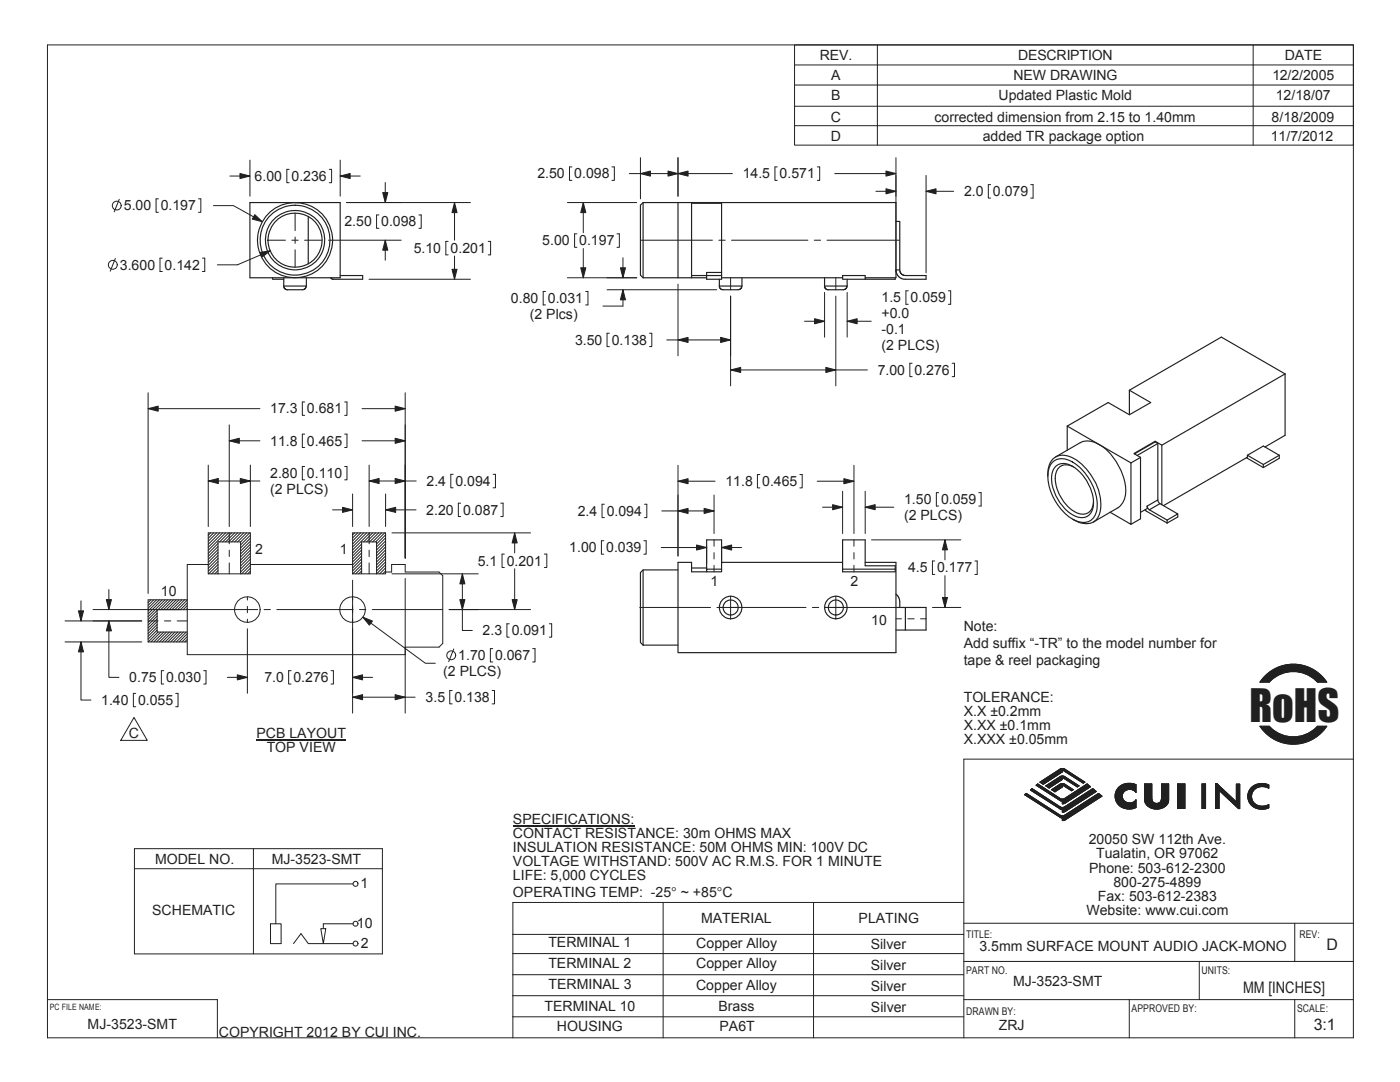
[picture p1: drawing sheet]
<svg xmlns="http://www.w3.org/2000/svg" width="279mm" height="216mm" viewBox="0 0 279 216" stroke-linecap="round" stroke-linejoin="round" font-family="sans-serif">
<!-- layer: Layer 1 -->
<g fill="none" stroke="#231f20" stroke-width=".2">
<path d="M9.5 9h260.6v198.1h-260.6zM252.8 134.5a8 8 0 0 1 12 1.6h-1.9a6.5 6.5 0 0 0-9.6 0h-1.9zM251.4 144.9h1.9a6.5 6.5 0 0 0 9.6 0h1.9a8 8 0 0 1-13.4 0zM270.1 151.5h-77.7v55.6M9.5 199.5h33.9v7.6M102.4 190.3h90M102.4 194.5h90M102.4 198.7h90M102.4 186.4h90M132.3 180.1v27M162.4 180.1v27M192.4 180.1h-90v27"/>
<path d="M192.4 184.2h77.7M192.4 191.8h77.7M192.4 199.5h77.7M225.4 199.5v7.6M239.3 191.8v7.7M258.4 184.2v7.6M258.4 199.5v7.6M102.4 202.9h90"/>
</g>
<path d="M252.4 134.9a8 8 0 0 1 12.4 1.2h-1.9a6.5 6.5 0 0 0-9.6 0h-1.9z" fill-rule="evenodd" fill="#231f20"/>
<path d="M252.4 134.9a8 8 0 0 1 12.4 1.2h-1.9a6.5 6.5 0 0 0-9.6 0h-1.9z" fill="none" stroke="#231f20" stroke-width=".2"/>
<path d="M251.4 144.9h1.9a6.5 6.5 0 0 0 9.6 0h1.9a8 8 0 0 1-13.4 0z" fill-rule="evenodd" fill="#231f20"/>
<g fill="none" stroke="#231f20" stroke-width=".2">
<path d="M204.5 158.6l.3-.3 7.1 4.5 .6-.1 6.7-4.4 .7 .6-7.3 4.7-.6 .1v-.5l-.4-.1zM205.6 157.6l.4-.2 5.9 3.7 .6-.1 5.6-3.6 .7 .5-6.2 4-.6 .2v-.6l-.4-.1zM206.8 156.7l.3-.3 4.8 3.1 .6-.2 4.4-2.9 .7 .6-5 3.3-.6 .1v-.5l-.4-.1zM207.5 156.1l4.4-2.8 .5 .1 4.1 2.7-.3 .2-4.1-2.6h-.1v.3l-3.8 2.5zM208.7 156.8l3.2-2 .5 .1 2.9 1.9-.3 .2-2.9-1.8h-.1v.3l-2.6 1.7zM209.9 157.6l1.8-1.2 .4-.1 2.1 1.3-.3 .2-1.9-1.1v.3l-1.5 1zM223.1 157.3a3.1 3.1 0 0 1 3.6-.7v1.5a1.44 1.44 0 0 0-2.1-.4 1.44 1.44 0 0 0-.2 2.2 1.57 1.57 0 0 0 2.3-.3v1.5a2.74 2.74 0 0 1-4.1-2.6zM228.4 159.6a2.47 2.47 0 0 0 3.7 1.6 1.81 1.81 0 0 0 1.1-1.6M228.4 159.6v-3.2h1.5v3.3M229.9 159.7a.95 .95 0 0 0 .9 .6 .95 .95 0 0 0 .9-.6 .95 .95 0 0 1-.9 .6 .95 .95 0 0 1-.9-.6zM231.8 159l-.1 .7zM231.8 159v-2.6h1.4v3.2"/>
<path d="M233.2 159.6a2.44 2.44 0 0 1-3.6 1.6 1.83 1.83 0 0 1-1.2-1.6M235 156.4h1.5v4.9h-1.5zM239.9 156.4h.7v4.9h-.7zM242.6 156.4h.3l3.9 3.6v-3.5h.6v4.8h-.2l-3.9-3.6v3.6h-.7zM249.6 157.3a3.1 3.1 0 0 1 3.6-.7v.7a2.2 2.2 0 0 0-3.4 1.6 2.11 2.11 0 0 0 3 1.8l.4-.2v.7a2.88 2.88 0 0 1-4.1-2l.1-1.3zM251.4 144.9h1.9a6.5 6.5 0 0 0 9.6 0h1.9a8 8 0 0 1-13.4 0z"/>
</g>
<path d="M209.9 157.6l1.9-1.3 .7 .2 1.7 1.1-.3 .2-1.9-1.1v.3l-1.5 1z" fill-rule="evenodd" fill="#231f20"/>
<path d="M209.9 157.6l1.9-1.3 .7 .2 1.7 1.1-.3 .2-1.9-1.1v.3l-1.5 1z" fill="none" stroke="#231f20" stroke-width=".2"/>
<path d="M206.8 156.7l.3-.3 4.8 3.1 .6-.2 4.4-2.9 .7 .6-5 3.2-.6 .2v-.5l-.4-.1z" fill-rule="evenodd" fill="#231f20"/>
<path d="M206.8 156.7l.3-.3 4.8 3.1 .6-.2 4.4-2.9 .7 .6-5 3.2-.6 .2v-.5l-.4-.1z" fill="none" stroke="#231f20" stroke-width=".2"/>
<path d="M204.5 158.6l.3-.3 7.1 4.5 .6-.1 6.7-4.4 .7 .6-7.3 4.7-.6 .1v-.5l-.3-.1z" fill-rule="evenodd" fill="#231f20"/>
<path d="M204.5 158.6l.3-.3 7.1 4.5 .6-.1 6.7-4.4 .7 .6-7.3 4.7-.6 .1v-.5l-.3-.1z" fill="none" stroke="#231f20" stroke-width=".2"/>
<path d="M205.6 157.6l.4-.2 5.9 3.7 .6-.1 5.6-3.6 .7 .5-6.2 4-.6 .2v-.6h-.3z" fill-rule="evenodd" fill="#231f20"/>
<path d="M205.6 157.6l.4-.2 5.9 3.7 .6-.1 5.6-3.6 .7 .5-6.2 4-.6 .2v-.6h-.3z" fill="none" stroke="#231f20" stroke-width=".2"/>
<path d="M207.5 156.1l4.4-2.8 .6 .1 4 2.7-.3 .2-4.1-2.6h-.1v.3l-3.8 2.5z" fill-rule="evenodd" fill="#231f20"/>
<path d="M207.5 156.1l4.4-2.8 .6 .1 4 2.7-.3 .2-4.1-2.6h-.1v.3l-3.8 2.5z" fill="none" stroke="#231f20" stroke-width=".2"/>
<path d="M208.7 156.8l3.2-2 .6 .2 2.8 1.8-.3 .2-2.9-1.8h-.1v.3l-2.6 1.7z" fill-rule="evenodd" fill="#231f20"/>
<path d="M208.7 156.8l3.2-2 .6 .2 2.8 1.8-.3 .2-2.9-1.8h-.1v.3l-2.6 1.7z" fill="none" stroke="#231f20" stroke-width=".2"/>
<path d="M228.4 156.4h1.5v3.4l.3 .4 .6 .1 .6-.1 .3-.4 .1-3.4h1.4v3.3a2.47 2.47 0 0 1-3.5 1.5 1.77 1.77 0 0 1-1.3-1.6z" fill-rule="evenodd" fill="#231f20"/>
<path d="M228.4 156.4h1.5v3.4l.3 .4 .6 .1 .6-.1 .3-.4 .1-3.4h1.4v3.3a2.47 2.47 0 0 1-3.5 1.5 1.77 1.77 0 0 1-1.3-1.6z" fill="none" stroke="#231f20" stroke-width=".2"/>
<path d="M235 156.4h1.5v4.9h-1.5z" fill-rule="evenodd" fill="#231f20" stroke="#231f20" stroke-width=".2"/>
<path d="M223.4 157a3.1 3.1 0 0 1 3.3-.4v1.5a1.45 1.45 0 0 0-2.1-.4 1.45 1.45 0 0 0-.2 2.1 1.59 1.59 0 0 0 2.3-.2v1.5a2.77 2.77 0 0 1-3-.2 2.77 2.77 0 0 1-1-2.9z" fill-rule="evenodd" fill="#231f20"/>
<path d="M223.4 157a3.1 3.1 0 0 1 3.3-.4v1.5a1.45 1.45 0 0 0-2.1-.4 1.45 1.45 0 0 0-.2 2.1 1.59 1.59 0 0 0 2.3-.2v1.5a2.77 2.77 0 0 1-3-.2 2.77 2.77 0 0 1-1-2.9z" fill="none" stroke="#231f20" stroke-width=".2"/>
<path d="M239.9 156.4h.7v4.9h-.7z" fill-rule="evenodd" fill="#231f20" stroke="#231f20" stroke-width=".2"/>
<path d="M242.6 156.4h.3l3.9 3.6v-3.5h.6v4.8h-.2l-3.9-3.6v3.6h-.7z" fill-rule="evenodd" fill="#231f20"/>
<path d="M242.6 156.4h.3l3.9 3.6v-3.5h.6v4.8h-.2l-3.9-3.6v3.6h-.7z" fill="none" stroke="#231f20" stroke-width=".2"/>
<path d="M249.9 157a3.1 3.1 0 0 1 3.3-.4v.7a2.14 2.14 0 0 0-2.5 0 2.14 2.14 0 0 0-.8 2.3 2.31 2.31 0 0 0 3.3 .9v.7a2.78 2.78 0 0 1-3-.2 2.78 2.78 0 0 1-1-2.9z" fill-rule="evenodd" fill="#231f20"/>
<g fill="none" stroke="#231f20" stroke-width=".2">
<path d="M29.6 78.4v40M80.9 78.4v33M29.6 81.5h22.3M41.6 96h10.3M41.6 92.8v12.3M45.8 84.8v20.3M45.8 88h6.1M50 92.8v12.3M60.8 80.2h-.5v2.7h.5M60.8 93.1h-.5v2.6h.5M60.8 86.6h-.5v2.7h.5M68.8 80.2h.4v2.7h-.4"/>
<path d="M68.8 93.1h.4v2.6h-.4M68.8 86.6h.4v2.7h-.4M70.4 98.6v6.5M72.3 81.5h8.6M72.3 88h8.6M73.7 92.8v12.3M73.7 96h9.4M77 98.6v6.5M90.4 94.6h-.4v2.7h.4M98.4 94.6h.5v2.7h-.5M16.2 119.9v4M21.7 117.6v4"/>
<path d="M30.1 119.7l-.5 .5M30.7 119.7l-1.1 1.1M31.2 119.7l-1.6 1.7M31.8 119.7l-2.2 2.2M32.4 119.7l-2.8 2.8M32.9 119.7l-3.3 3.4M33.5 119.7l-2 2M34 119.7l-1.9 2M34.6 119.7l-2 2M35.2 119.7l-2 2M35.7 119.7l-1.9 2M36.3 119.7l-2 2"/>
<path d="M36.8 119.7l-1.9 2M37.4 119.7h-7.8v8.4h7.8M37.4 119.7l-2 2M41.6 106.3h8.4v8.2h-8.4zM41.6 112.6h-4.2v18h43.5M42 106.3l-.4 .5M42.6 106.3l-1 1.1M43.2 106.3l-1.6 1.7M43.5 114.5v-6.4h4.5v6.4M43.5 108.4l-1.9 2M43.5 109.1l-1.9 1.9M43.5 109.7l-1.9 1.9"/>
<path d="M43.5 110.2l-1.9 2M43.5 110.9l-1.9 1.9M43.5 111.5l-1.9 1.9M43.5 112l-1.9 2M43.5 112.6l-1.9 1.9M43.5 113.3l-1.3 1.2M43.5 113.8l-.6 .7M43.5 114.4l-.1 .1M43.8 106.3l-2.2 2.3M44.4 106.3l-2.8 2.9M45 106.3l-3.4 3.5M45.6 106.3l-1.8 1.8"/>
<path d="M45.8 106.3v2.2M45.8 109.8v1.3M45.8 112.3v2.2M46.2 106.3l-1.8 1.8M46.8 106.3l-1.8 1.8M47.4 106.3l-1.8 1.8M48 106.3l-1.8 1.8M48.6 106.3l-1.8 1.8M49.2 106.3l-1.8 1.8M49.4 119.1v.6M49.8 106.3l-1.8 1.9M50 112.6h20.4"/>
<path d="M50 106.8l-2 1.9M50 107.4l-2 1.9M50 108l-2 2M50 108.6l-2 1.9M50 109.2l-2 1.9M50 109.8l-2 1.9M50 110.4l-2 1.9M50 111l-2 1.9M50 111.6l-2 1.9M50 112.2l-2 1.9M50 112.8l-1.8 1.7M50 113.4l-1.2 1.1"/>
<path d="M50 114l-.6 .5M66.4 101.7h4M70.4 106.3h6.6v8.2h-6.6zM70.4 115.8v26.5M70.8 106.3l-.4 .5M71.4 106.3l-1 1M72 106.3l-1.6 1.6M72.2 114.5v-6.4h3v6.4M72.2 108.6l-1.8 1.8M72.2 109.1l-1.8 1.8M72.2 109.7l-1.8 1.8M72.2 110.3l-1.8 1.8"/>
<path d="M72.2 110.9l-1.8 1.8M72.2 111.5l-1.8 1.8M72.2 112.1l-1.8 1.8M72.2 112.7l-1.8 1.8M72.2 113.3l-1.2 1.2M72.2 113.9l-.6 .6M72.6 106.3l-2.2 2.3M73.2 106.3l-2.8 2.8M73.7 106.3v2.2M73.7 109.8v1.3M73.7 112.3v2.2M73.8 106.3l-3.4 3.4"/>
<path d="M74.4 106.3l-1.8 1.8M75 106.3l-1.8 1.8M75.6 106.3l-1.8 1.8M76.2 106.3l-1.8 1.8M76.8 106.3l-1.8 1.8M77 114.1h1.2v-1.5h2.7v1.5h6.7l.8 .8v13.5l-.8 .7h-6.7M77 106.7l-1.8 1.8M77 107.3l-1.8 1.8M77 107.9l-1.8 1.8M77 108.5l-1.8 1.8M77 109.1l-1.8 1.8M77 109.7l-1.8 1.8"/>
<path d="M77 110.3l-1.8 1.8M77 110.9l-1.8 1.8M77 111.5l-1.8 1.8M77 112.1l-1.8 1.8M77 112.7l-1.8 1.8M77 113.3l-1.2 1.2M77 113.9l-.6 .6M77 101.7h6M78.2 106.3h27.7M78.2 114.5h17.3M80.9 115.4v26.9M91.9 100.4h-.4v2.7h.4"/>
<path d="M92.3 114.5v11.3h2M99.9 100.4h.5v2.7h-.5M100.7 110.6h-.5v2.6h.5M102.7 106.3v4M102.7 113.5v8.1M108.6 110.6h.5v2.6h-.5M13 123.9h15.3M13 128.1h15.3M16.2 128.1v11.6h2M18.6 121.6h32.8M21.7 123.9v11.3h2M27.1 138.4h-.5v2.6h.5"/>
<path d="M29.6 123.9h1.9M31.4 121.7v4.4h6M31.4 122.4l-1.8 1.8M31.4 121.8l-1.8 1.8M31.4 122.9l-1.8 1.8M31.4 123.5l-1.8 1.8M31.4 124l-1.8 1.8M31.4 124.6l-1.8 1.8M31.4 125.2l-1.8 1.8M31.4 125.7l-1.8 1.8M31.5 126.1l-1.9 2M32.1 126.1l-2 2"/>
<path d="M32.7 133.8h-.5v2.7h.5M32.7 126.1l-2 2M32.8 123.9h1.3M33.2 126.1l-1.9 2M33.8 126.1l-2 2M34.3 126.1l-1.9 2M34.9 126.1l-2 2M35.1 138.4h.4v2.6h-.4M35.4 123.9h1.9M35.5 126.1l-2 2M36 126.1l-1.9 2M36.6 126.1l-2 2"/>
<path d="M37.2 126.1l-2 2M37.4 120.3l-1.4 1.4M37.4 120.9l-.8 .8M37.4 121.4l-.3 .3M37.4 126.5l-1.7 1.6M37.4 127l-1.1 1.1M37.4 127.6l-.5 .5M40.7 133.8h.4v2.7h-.4M45.4 135.2h4M49.4 121v1.3M49.4 123.5v.7M49.4 125.5v12.8"/>
<path d="M52.7 121.6h1.3M55.2 121.6h15.3M58.1 133.8h-.5v2.7h.5M66.1 133.8h.4v2.7h-.4M70.4 139.1h12.5M70.4 135.2h4M71.7 121.6h1.3M72.4 123.2l12.5 9.1h2M74.3 121.6h14.1M89.6 121.6h16.3M90.2 137.8h-.4v2.7h.4M90.6 129.5l-1.1 2.5"/>
<path d="M98.2 137.8h.5v2.7h-.5M98.3 129.4h-.4v2.7h.4M101.6 124.5h-.4v2.6h.4M106.3 129.4h.5v2.7h-.5M109.6 124.5h.5v2.6h-.5M249.9 157a3.1 3.1 0 0 1 3.3-.4v.7a2.14 2.14 0 0 0-2.5 0 2.14 2.14 0 0 0-.8 2.3 2.31 2.31 0 0 0 3.3 .9v.7a2.78 2.78 0 0 1-3-.2 2.78 2.78 0 0 1-1-2.9zM26.8 169.3h49.5v21h-49.5zM26.8 173.3h49.5M50.6 169.3v21M70.5 176.4h-15.5v7.9M54 184.3h2.1v4h-2.1zM64 185.3h1l-.5 3z"/>
<path d="M70.5 188.3h-9l-1.4-2-1.5 2M70.5 184.3h-6v1"/>
<circle cx="49.4" cy="121.6" r="2.55"/>
<circle cx="70.4" cy="121.6" r="2.55"/>
<circle cx="90.1" cy="130.8" r=".89"/>
<circle cx="71" cy="176.4" r=".49"/>
<circle cx="71" cy="184.3" r=".49"/>
<circle cx="71" cy="188.3" r=".49"/>
</g>
<g fill="none" stroke="#231f20" stroke-width=".23">
<path d="M49.9 40.4h18v15h-18zM54.4 55.4v.3h2.2M56.6 57.1h4.5M56.6 55.4v1.7M61.1 57.1l-.2 .4-.4 .3h-3.1l-.6-.2-.2-.5M61.1 55.4v1.7M61.5 43.2v9.5M67.9 55h4.5v.7h-6l-.4-.3M128.3 40.4v15M128.3 55.4h12.7M135.3 40.4h43.5v15h-6.1M135.3 40.4h-7l-.5 .5v14l.5 .5"/>
<path d="M135.3 40.4v15M138 55h6M138 40.4v15M138 40.6h6M143.6 55.7v1.4M144 40.4v15.3h-3v-1.3h3M144 55.4h24.2M148.1 57.1l-.2 .4-.6 .3h-3.2l-.4-.3-.1-.4M148.1 55.4v1.7h-4.5M164.6 55.4v1.7M168.2 55h4.5v.7h-4.5zM169 57.1l-.1 .4-.4 .3h-3.2l-.4-.1-.3-.6"/>
<path d="M169.1 55.7v1.4h-4.5M178.7 55.4v.3h-6M178.8 44.2h.8v9.7M178.8 53.9h.8l.2 .6 .7 .5h4.3v.7l-4.8-.1-.9-.6zM225.4 77.9l4.2 2.4-4.2 2.5-4.2-2.5-8.2 4.7M225.4 77.9v4.9M256.5 74.6l-24.6 14.2-1.4-.8-4.2 2.5 1.3 .8M256.5 74.6l-12.8-7.3-18.3 10.6M256.5 74.6v12.3l-4.1 2.3M209.1 95a3.6 3.6 0 0 1 2.4-4.1 6.2 6.2 0 0 1 5.3 2.7 10.5 10.5 0 0 1 2.7 8.6 2.85 2.85 0 0 1-4.1 2.1l-1.4-.7M210.2 92.1a3.9 3.9 0 0 1 4.8 .8 10.6 10.6 0 0 1 3.9 8.8 2.76 2.76 0 0 1-4.1 2.2 10.2 10.2 0 0 1-5.5-10.2l.5-1.2zM210.6 93.2a2.99 2.99 0 0 1 3.9 .1 8.9 8.9 0 0 1 3.6 8.2 2.35 2.35 0 0 1-3.6 1.5 9 9 0 0 1-4.6-8.2l.3-1.1z"/>
<path d="M213 85l6.4 3.7M213 85v4.8M214.2 93.2a2.3 2.3 0 0 0-2.6-.1 2.3 2.3 0 0 0-1 2.4 8.1 8.1 0 0 0 4.8 7 2.23 2.23 0 0 0 2.8-2.4M219.4 88.7a3.8 3.8 0 0 0-3.8-.4l-4.9 2.9M219.4 88.7l6.3 3.7M219.4 88.7a11.6 11.6 0 0 1 5.2 9.9 3.7 3.7 0 0 1-1.5 2.7l-4.9 2.9M225.7 92.4v12.2l-4.2-2.4M227.6 91.3v12.2l-1.9 1.1M227.6 91.3l-1.9 1.1M230.5 88v.2M231.1 88.5l-.6-.3-4.1 2.4M231.1 99.8l.4 .7"/>
<path d="M231.1 88.5l-4.2 2.4M231.1 88.5v11.3M231.1 99.8l-2.2 1.2M231.9 88.8v11.9M248.7 91.3l3.4 2M249 90.8l3.1-1.8 3.2 1.8M249 90.8l3.1 1.9M249 90.8v.4l-16.8 9.7M252.1 92.7v.6M255.3 90.8v.7l-3.2 1.8M255.3 90.8l-3.2 1.9M128.3 113.7v15"/>
<path d="M135.3 113.7h-7l-.5 .5v14l.5 .5M138 113.3h3M141 113.6h3v.5h-3zM141 113.6v-5.9h3v5.9M144 112.2h24.2M168.2 113.6v.5h10.5v-.5M168.2 113.6v-5.9h4.5v5.2h6v.7M168.2 113.6h10.5M172.7 112.2h6.1v18h-43.5v-18h2.7v1.9h3M178.8 118.6l.4 .4 .3 .6 .1 1.6M228.5 101.7l.3 .3 4.1 2.4M228.9 101v.5l-1.3 .7"/>
<path d="M228.9 101l.5 .7M229.4 101.7l3.5 2.1M231.5 100.5l.4 .2M231.5 100.5l-2.1 1.2M231.9 100.7l3.1 1.8-2.1 1.3M232.9 103.8v.6M235 102.5v.7l-2.1 1.2M128.3 128.7h7M178.8 121.2h1.9v4.5h-1.9M180.7 121.2h4.1v4.5h-4.1"/>
<circle cx="58.9" cy="47.9" r="5.4"/>
<circle cx="58.9" cy="47.9" r="5.9"/>
<circle cx="58.9" cy="47.9" r="7.5"/>
<circle cx="58.9" cy="47.9" r="7"/>
<circle cx="145.8" cy="121.2" r="2.25"/>
<circle cx="145.8" cy="121.2" r="1.5"/>
<circle cx="166.8" cy="121.2" r="2.25"/>
<circle cx="166.8" cy="121.2" r="1.5"/>
</g>
<path d="M47.4 134.7l2 .5-2 .5z" fill="#231f20"/>
<path d="M47.4 134.7l2 .5-2 .5z" fill="none" stroke="#231f20" stroke-width=".2"/>
<path d="M70.4 135.2l2-.5v1z" fill="#231f20"/>
<path d="M70.4 135.2l2-.5v1z" fill="none" stroke="#231f20" stroke-width=".2"/>
<path d="M72.4 123.2l1.9 .7-.6 .8z" fill="#231f20"/>
<path d="M72.4 123.2l1.9 .7-.6 .8z" fill="none" stroke="#231f20" stroke-width=".2"/>
<path d="M102.7 106.3l.5 2h-1z" fill="#231f20"/>
<path d="M102.7 106.3l.5 2h-1z" fill="none" stroke="#231f20" stroke-width=".2"/>
<path d="M102.2 119.6h1l-.5 2z" fill="#231f20"/>
<path d="M102.2 119.6h1l-.5 2z" fill="none" stroke="#231f20" stroke-width=".2"/>
<path d="M92.3 114.5l.5 2h-1z" fill="#231f20"/>
<path d="M92.3 114.5l.5 2h-1z" fill="none" stroke="#231f20" stroke-width=".2"/>
<path d="M91.8 119.6h1l-.5 2z" fill="#231f20"/>
<path d="M91.8 119.6h1l-.5 2z" fill="none" stroke="#231f20" stroke-width=".2"/>
<path d="M77 101.7l2-.5v1z" fill="#231f20"/>
<path d="M77 101.7l2-.5v1z" fill="none" stroke="#231f20" stroke-width=".2"/>
<path d="M68.4 101.2l2 .5-2 .5z" fill="#231f20"/>
<path d="M68.4 101.2l2 .5-2 .5z" fill="none" stroke="#231f20" stroke-width=".2"/>
<path d="M29.6 81.5l2-.5v1.1z" fill="#231f20"/>
<path d="M29.6 81.5l2-.5v1.1z" fill="none" stroke="#231f20" stroke-width=".2"/>
<path d="M78.9 81l2 .5-2 .6z" fill="#231f20"/>
<path d="M78.9 81l2 .5-2 .6z" fill="none" stroke="#231f20" stroke-width=".2"/>
<path d="M41.6 96l2-.5v1z" fill="#231f20"/>
<path d="M41.6 96l2-.5v1z" fill="none" stroke="#231f20" stroke-width=".2"/>
<path d="M48 95.5l2 .5-2 .5z" fill="#231f20"/>
<path d="M48 95.5l2 .5-2 .5z" fill="none" stroke="#231f20" stroke-width=".2"/>
<path d="M78.9 87.4l2 .6-2 .5z" fill="#231f20"/>
<path d="M78.9 87.4l2 .6-2 .5z" fill="none" stroke="#231f20" stroke-width=".2"/>
<path d="M45.8 88l2-.6v1.1z" fill="#231f20"/>
<path d="M45.8 88l2-.6v1.1z" fill="none" stroke="#231f20" stroke-width=".2"/>
<path d="M78.9 95.5l2 .5-2 .5z" fill="#231f20"/>
<path d="M78.9 95.5l2 .5-2 .5z" fill="none" stroke="#231f20" stroke-width=".2"/>
<path d="M73.7 96l2-.5v1z" fill="#231f20"/>
<path d="M73.7 96l2-.5v1z" fill="none" stroke="#231f20" stroke-width=".2"/>
<path d="M70.4 139.1l2-.5v1z" fill="#231f20"/>
<path d="M70.4 139.1l2-.5v1z" fill="none" stroke="#231f20" stroke-width=".2"/>
<path d="M78.9 138.6l2 .5-2 .5z" fill="#231f20"/>
<path d="M78.9 138.6l2 .5-2 .5z" fill="none" stroke="#231f20" stroke-width=".2"/>
<path d="M15.7 121.9h1l-.5 2z" fill="#231f20"/>
<path d="M15.7 121.9h1l-.5 2z" fill="none" stroke="#231f20" stroke-width=".2"/>
<path d="M16.2 128.1l.5 2h-1z" fill="#231f20"/>
<path d="M16.2 128.1l.5 2h-1z" fill="none" stroke="#231f20" stroke-width=".2"/>
<path d="M21.7 123.9l.5 2h-1z" fill="#231f20"/>
<path d="M21.7 123.9l.5 2h-1z" fill="none" stroke="#231f20" stroke-width=".2"/>
<path d="M21.2 119.6h1l-.5 2z" fill="#231f20"/>
<g fill="none" stroke="#231f20" stroke-width=".2">
<path d="M76.9 36.4v4M53.5 47.9h3.5M58.2 47.9h1.3M58.9 42.5v3.5M58.9 47.3v1.3M58.9 49.8v3.5M60.8 47.9h3.5M65.6 47.9h14.5M69.2 40.4h10.9M75.6 42.9h-.4v2.7h.4M76.9 47.9v4M83.6 42.9h.5v2.7h-.5"/>
<path d="M21.2 119.6h1l-.5 2z"/>
</g>
<path d="M76.4 38.4h1l-.5 2z" fill="#231f20"/>
<path d="M76.4 38.4h1l-.5 2z" fill="none" stroke="#231f20" stroke-width=".2"/>
<path d="M76.9 47.9l.5 2h-1z" fill="#231f20"/>
<g fill="none" stroke="#231f20" stroke-width=".2">
<path d="M76.9 47.9l.5 2h-1zM135.3 92.8v18.1M135.3 96h7.4M142.5 98.8v7.7M151.6 94.7h-.4v2.7h.4M159.6 94.7h.5v2.7h-.5M163.1 96h7.3M170.4 92.8v13.7M120.6 100.6h-.4v2.7h.4M128.6 100.6h.5v2.7h-.5M132.1 101.9h10.4M142.5 107.7v1.3"/>
<path d="M142.5 110.3v1.2M142.5 112.8v1.3M170.4 107.7v1.3M170.4 110.3v1.2M170.4 112.8v1.3M127.7 121.2h14.1M143.1 121.2h1.2M145.6 121.2h15.3M162.1 121.2h1.3M164.7 121.2h14.1M178.8 123.5h1.1M181.2 123.5h1.2"/>
<path d="M183.7 123.5h1.1"/>
</g>
<path d="M135.3 96l2-.5v1z" fill="#231f20"/>
<path d="M135.3 96l2-.5v1z" fill="none" stroke="#231f20" stroke-width=".2"/>
<path d="M168.4 95.5l2 .5-2 .5z" fill="#231f20"/>
<path d="M168.4 95.5l2 .5-2 .5z" fill="none" stroke="#231f20" stroke-width=".2"/>
<path d="M135.3 101.9l2-.5v1.1z" fill="#231f20"/>
<path d="M135.3 101.9l2-.5v1.1z" fill="none" stroke="#231f20" stroke-width=".2"/>
<path d="M140.5 101.4l2 .5-2 .6z" fill="#231f20"/>
<g fill="none" stroke="#231f20" stroke-width=".2">
<path d="M127.8 47.9h14.4M135.3 56.7v14.3M143.5 47.9h1.2M145.8 55.4v2.4M145.8 59.1v17.9M146 47.9h15.2M162.5 47.9h1.3M165 47.9h14.4M166.8 55.4v2.4M166.8 59.1v17.9M121.6 66.5h-.5v2.7h.5M129.6 66.5h.5v2.7h-.5"/>
<path d="M133.1 67.8h12.7M145.8 73.8h27.3M182 72.5h-.4v2.7h.4M190 72.5h.5v2.7h-.5M140.5 101.4l2 .5-2 .6z"/>
</g>
<path d="M145.8 73.8l2-.5v1z" fill="#231f20"/>
<path d="M145.8 73.8l2-.5v1z" fill="none" stroke="#231f20" stroke-width=".2"/>
<path d="M164.8 73.3l2 .5-2 .5z" fill="#231f20"/>
<path d="M164.8 73.3l2 .5-2 .5z" fill="none" stroke="#231f20" stroke-width=".2"/>
<path d="M143.8 67.3l2 .5-2 .5z" fill="#231f20"/>
<path d="M143.8 67.3l2 .5-2 .5z" fill="none" stroke="#231f20" stroke-width=".2"/>
<path d="M135.3 67.8l2-.5v1z" fill="#231f20"/>
<g fill="none" stroke="#231f20" stroke-width=".2">
<path d="M23.8 39.8l-1 2.5M31.6 39.7h-.5v2.7h.5M39.6 39.7h.5v2.7h-.5M45.9 35.1h4M49.9 32v7.1M57.7 33.8h-.5v2.7h.5M65.7 33.8h.5v2.7h-.5M67.9 32v7.1M67.9 35.1h4M23 51.6l-1 2.5M32.4 51.5h-.5v2.7h.5M40.4 51.5h.5v2.7h-.5"/>
<path d="M42.6 41h4l5.8 3.2M53.9 50l-6.5 2.8h-4M69.2 40.4h24.7M73.6 55.7h20.3M89.4 48.2h-.4v2.7h.4M90.7 40.4v7.5M90.7 51.1v4.6M97.4 48.2h.5v2.7h-.5M135.3 67.8l2-.5v1z"/>
<circle cx="22.5" cy="52.8" r=".89"/>
<circle cx="23.3" cy="41" r=".89"/>
</g>
<path d="M90.2 53.7h1l-.5 2z" fill="#231f20"/>
<path d="M90.2 53.7h1l-.5 2z" fill="none" stroke="#231f20" stroke-width=".2"/>
<path d="M47.9 34.6l2 .5-2 .5z" fill="#231f20"/>
<path d="M47.9 34.6l2 .5-2 .5z" fill="none" stroke="#231f20" stroke-width=".2"/>
<path d="M67.9 35.1l2-.5v1z" fill="#231f20"/>
<path d="M67.9 35.1l2-.5v1z" fill="none" stroke="#231f20" stroke-width=".2"/>
<path d="M51.9 50.4l2-.4-1.6 1.3z" fill="#231f20"/>
<path d="M51.9 50.4l2-.4-1.6 1.3z" fill="none" stroke="#231f20" stroke-width=".2"/>
<path d="M90.7 40.4l.5 2h-1z" fill="#231f20"/>
<path d="M90.7 40.4l.5 2h-1z" fill="none" stroke="#231f20" stroke-width=".2"/>
<path d="M50.9 42.8l1.5 1.4-2.1-.5z" fill="#231f20"/>
<g fill="none" stroke="#231f20" stroke-width=".2">
<path d="M158.6 9h111.5v20h-111.5zM158.6 17h111.5M158.6 13h111.5M175.1 9v20M250.1 9v20M158.6 21.2h111.5M50.9 42.8l1.5 1.4-2.1-.5zM168.2 98v8.5M172.7 98v8.5M187.3 98.3h-.4v2.7h.4M195.3 98.3h.5v2.7h-.5M120.5 107.9h-.5v2.7h.5"/>
<path d="M128.5 107.9h.5v2.7h-.5M132 109.3h9M141 109v3.4M144 109v3.4M144 109.3h4M145.8 119v4.5M164.2 101.2h4M166.8 119v4.5M172.7 101.2h5.7M173.9 107.7h17.9M186.6 111.9h-.5v2.7h.5M188.6 107.7v4"/>
<path d="M188.6 114.9v6.3M194.6 111.9h.4v2.7h-.4M143.6 121.2h4.5M164.6 121.2h4.5M186.1 121.2h5.7M26.7 143.2l2.7 4.5h-5.3z"/>
</g>
<path d="M51.2 147.6h17.9M102.4 164.8h24.3" fill="none" stroke="#231f20" stroke-width=".21"/>
<path d="M188.6 107.7l.5 2h-1z" fill="#231f20"/>
<path d="M188.6 107.7l.5 2h-1z" fill="none" stroke="#231f20" stroke-width=".2"/>
<path d="M188.1 119.2h1l-.5 2z" fill="#231f20"/>
<path d="M188.1 119.2h1l-.5 2z" fill="none" stroke="#231f20" stroke-width=".2"/>
<path d="M166.2 100.7l2 .5-2 .5z" fill="#231f20"/>
<path d="M166.2 100.7l2 .5-2 .5z" fill="none" stroke="#231f20" stroke-width=".2"/>
<path d="M172.7 101.2l2-.5v1z" fill="#231f20"/>
<path d="M172.7 101.2l2-.5v1z" fill="none" stroke="#231f20" stroke-width=".2"/>
<path d="M139 108.7l2 .6-2 .5z" fill="#231f20"/>
<path d="M139 108.7l2 .6-2 .5z" fill="none" stroke="#231f20" stroke-width=".2"/>
<path d="M144 109.3l2-.6v1.1z" fill="#231f20"/>
<g fill="none" stroke="#231f20" stroke-width=".2">
<path d="M114.1 33.3h-.4v2.7h.4M122.1 33.3h.5v2.7h-.5M125.6 34.6h20.6M127.8 31.5v8.2M135.3 31.5v7.6M155.1 33.3h-.4v2.7h.4M163.1 33.3h.5v2.7h-.5M166.6 34.6h12.2M174.8 38.2h4M178.8 31.5v22.7M184.8 35v19.5M184.8 38.2h5.5"/>
<path d="M197.7 36.8h-.5v2.7h.5M205.7 36.8h.5v2.7h-.5M108.9 58.2h-.5v2.6h.5M113.2 55.4h13.9M113.2 40.4h13.9M115.1 46.7h-.4v2.6h.4M116.4 40.4v6M116.4 49.6v5.8M116.9 58.2h.4v2.6h-.4M121.1 57.8h21.9M123.1 46.7h.5v2.6h-.5M124.3 51.4v4"/>
<path d="M124.3 57.8v3.3h-4M164.6 58.3v9M169.1 58.3v9M181.3 58h-.5v2.7h.5M189.3 58h.4v2.7h-.4M160.6 64.1h4M169.1 64.1h4.8M144 109.3l2-.6v1.1z"/>
</g>
<path d="M162.6 63.6l2 .5-2 .5z" fill="#231f20"/>
<path d="M162.6 63.6l2 .5-2 .5z" fill="none" stroke="#231f20" stroke-width=".2"/>
<path d="M169.1 64.1l2-.5v1z" fill="#231f20"/>
<path d="M169.1 64.1l2-.5v1z" fill="none" stroke="#231f20" stroke-width=".2"/>
<path d="M123.8 53.4h1l-.5 2z" fill="#231f20"/>
<path d="M123.8 53.4h1l-.5 2z" fill="none" stroke="#231f20" stroke-width=".2"/>
<path d="M124.3 57.8l.5 2h-1z" fill="#231f20"/>
<path d="M124.3 57.8l.5 2h-1z" fill="none" stroke="#231f20" stroke-width=".2"/>
<path d="M133.3 34.1l2 .5-2 .5z" fill="#231f20"/>
<path d="M133.3 34.1l2 .5-2 .5z" fill="none" stroke="#231f20" stroke-width=".2"/>
<path d="M127.8 34.6l2-.5v1z" fill="#231f20"/>
<path d="M127.8 34.6l2-.5v1z" fill="none" stroke="#231f20" stroke-width=".2"/>
<path d="M135.3 34.6l2-.5v1z" fill="#231f20"/>
<path d="M135.3 34.6l2-.5v1z" fill="none" stroke="#231f20" stroke-width=".2"/>
<path d="M176.8 34.1l2 .5-2 .5z" fill="#231f20"/>
<path d="M176.8 34.1l2 .5-2 .5z" fill="none" stroke="#231f20" stroke-width=".2"/>
<path d="M176.8 37.7l2 .5-2 .5z" fill="#231f20"/>
<path d="M176.8 37.7l2 .5-2 .5z" fill="none" stroke="#231f20" stroke-width=".2"/>
<path d="M184.8 38.2l2-.5v1z" fill="#231f20"/>
<path d="M184.8 38.2l2-.5v1z" fill="none" stroke="#231f20" stroke-width=".2"/>
<path d="M116.4 40.4l.5 2h-1z" fill="#231f20"/>
<path d="M116.4 40.4l.5 2h-1z" fill="none" stroke="#231f20" stroke-width=".2"/>
<path d="M115.9 53.4h1l-.5 2z" fill="#231f20"/>
<path d="M158.6 25.1h111.5M115.9 53.4h1l-.5 2z" fill="none" stroke="#231f20" stroke-width=".2"/>
<text font-size="8.5" fill="#231f20" x="249.4" y="144">RoHS</text>
<g font-size="3.2" fill="#231f20">
<text x="264.7" y="189.6">D</text>
<text x="248.1" y="198.2">MM [INCHES]</text>
<text x="262.2" y="205.5">3:1</text>
</g>
<g font-size="2.8" fill="#231f20">
<text x="163.6" y="12">REV.</text>
<text x="165.9" y="16">A</text>
<text x="202.3" y="16">NEW DRAWING</text>
<text x="203.2" y="12">DESCRIPTION</text>
<text x="254" y="16">12/2/2005</text>
<text x="256.4" y="12">DATE</text>
<text x="165.9" y="19.9">B</text>
<text x="199.3" y="19.9">Updated Plastic Mold</text>
<text x="254.6" y="19.9">12/18/07</text>
<text x="165.8" y="28">D</text>
<text x="165.8" y="24.4">C</text>
<text x="186.5" y="24.4">corrected dimension from 2.15 to 1.40mm</text>
<text x="196.1" y="28">added TR package option</text>
<text x="253.6" y="28">11/7/2012</text>
<text x="253.8" y="24.4">8/18/2009</text>
<text x="107.2" y="35.6">2.50</text>
<text x="114.6" y="35.6">0.098</text>
<text x="148.2" y="35.6">14.5</text>
<text x="155.6" y="35.6">0.571</text>
<text x="24.7" y="42">5.00</text>
<text x="32.1" y="42">0.197</text>
<text x="50.8" y="36.1">6.00</text>
<text x="58.2" y="36.1">0.236</text>
<text x="192.4" y="39.1">2.0</text>
<text x="198.2" y="39.1">0.079</text>
<text x="68.7" y="45.2">2.50</text>
<text x="76.1" y="45.2">0.098</text>
<text x="23.9" y="53.8">3.600</text>
<text x="32.9" y="53.8">0.142</text>
<text x="82.6" y="50.5">5.10</text>
<text x="89.9" y="50.5">0.201</text>
<text x="108.2" y="48.9">5.00</text>
<text x="115.6" y="48.9">0.197</text>
<text x="102" y="60.4">0.80</text>
<text x="105.7" y="63.6">(2 Plcs)</text>
<text x="109.3" y="60.4">0.031</text>
<text x="175.9" y="63.5">+0.0</text>
<text x="175.9" y="60.3">1.5</text>
<text x="181.7" y="60.3">0.059</text>
<text x="114.8" y="68.8">3.50</text>
<text x="122.1" y="68.8">0.138</text>
<text x="175.9" y="69.8">(2 PLCS)</text>
<text x="175.9" y="66.6">-0.1</text>
<text x="175.2" y="74.7">7.00</text>
<text x="182.5" y="74.7">0.276</text>
<text x="53.9" y="82.5">17.3</text>
<text x="61.3" y="82.5">0.681</text>
<text x="53.9" y="88.9">11.8</text>
<text x="61.3" y="88.9">0.465</text>
<text x="53.9" y="95.3">2.80</text>
<text x="61.3" y="95.3">0.110</text>
<text x="53.9" y="98.5">(2 PLCS)</text>
<text x="85.1" y="96.9">2.4</text>
<text x="90.9" y="96.9">0.094</text>
<text x="144.8" y="97">11.8</text>
<text x="152.1" y="97">0.465</text>
<text x="180.4" y="100.6">1.50</text>
<text x="187.8" y="100.6">0.059</text>
<text x="85.1" y="102.7">2.20</text>
<text x="92.4" y="102.7">0.087</text>
<text x="115.3" y="102.9">2.4</text>
<text x="121.1" y="102.9">0.094</text>
<text x="180.4" y="103.7">(2 PLCS)</text>
<text x="50.9" y="110.5">2</text>
<text x="67.8" y="110.6">1</text>
<text x="95.3" y="112.8">5.1</text>
<text x="101.1" y="112.8">0.201</text>
<text x="113.6" y="110.2">1.00</text>
<text x="121" y="110.2">0.039</text>
<text x="32.1" y="118.9">10</text>
<text x="141.8" y="117">1</text>
<text x="169.7" y="117">2</text>
<text x="181.2" y="114.2">4.5</text>
<text x="187" y="114.2">0.177</text>
<text x="173.9" y="124.7">10</text>
<text x="192.3" y="126">Note:</text>
<text x="91.5" y="131.7">1.70</text>
<text x="96.3" y="126.7">2.3</text>
<text x="98.8" y="131.7">0.067</text>
<text x="102.1" y="126.7">0.091</text>
<text x="192.3" y="129.3">Add suffix “-TR” to the model number for</text>
<text x="25.8" y="136.1">0.75</text>
<text x="33.1" y="136.1">0.030</text>
<text x="52.8" y="136.1">7.0</text>
<text x="58.6" y="136.1">0.276</text>
<text x="88.5" y="134.8">(2 PLCS)</text>
<text x="192.3" y="132.7">tape &amp; reel packaging</text>
<text x="20.2" y="140.6">1.40</text>
<text x="27.5" y="140.6">0.055</text>
<text x="84.9" y="140.1">3.5</text>
<text x="90.7" y="140.1">0.138</text>
<text x="192.3" y="140.1">TOLERANCE:</text>
<text x="192.3" y="142.9">X.X ±0.2mm</text>
<text x="25.7" y="147.2">C</text>
<text x="51.2" y="147.2">PCB LAYOUT</text>
<text x="192.3" y="145.7">X.XX ±0.1mm</text>
<text x="192.3" y="148.5">X.XXX ±0.05mm</text>
<text x="53.2" y="150">TOP VIEW</text>
<text x="102.4" y="164.4">SPECIFICATIONS:</text>
<text x="102.4" y="167.2">CONTACT RESISTANCE: 30m OHMS MAX</text>
<text x="30.9" y="172.4">MODEL NO.</text>
<text x="54.2" y="172.4">MJ-3523-SMT</text>
<text x="102.4" y="170">INSULATION RESISTANCE: 50M OHMS MIN: 100V DC</text>
<text x="102.4" y="172.9">VOLTAGE WITHSTAND: 500V AC R.M.S. FOR 1 MINUTE</text>
<text x="217.3" y="168.5">20050 SW 112th Ave.</text>
<text x="218.8" y="171.3">Tualatin, OR 97062</text>
<text x="71.9" y="177.2">1</text>
<text x="102.4" y="175.7">LIFE: 5,000 CYCLES</text>
<text x="102.4" y="179.1">OPERATING TEMP: -25° ~ +85°C</text>
<text x="217.4" y="174.1">Phone: 503-612-2300</text>
<text x="219.1" y="179.7">Fax: 503-612-2383</text>
<text x="222.2" y="176.9">800-275-4899</text>
<text x="30.4" y="182.5">SCHEMATIC</text>
<text x="71.2" y="185.1">10</text>
<text x="139.9" y="184.1">MATERIAL</text>
<text x="171.4" y="184.1">PLATING</text>
<text x="216.8" y="182.6">Website: www.cui.com</text>
<text x="72" y="189.1">2</text>
<text x="109.4" y="189">TERMINAL 1</text>
<text x="139" y="189.2">Copper Alloy</text>
<text x="173.8" y="189.4">Silver</text>
<text x="195.5" y="189.8">3.5mm SURFACE MOUNT AUDIO JACK-MONO</text>
<text x="109.4" y="193.1">TERMINAL 2</text>
<text x="109.5" y="197.4">TERMINAL 3</text>
<text x="138.9" y="197.5">Copper Alloy</text>
<text x="138.9" y="193.2">Copper Alloy</text>
<text x="173.8" y="193.5">Silver</text>
<text x="173.8" y="197.8">Silver</text>
<text x="202.2" y="196.8">MJ-3523-SMT</text>
<text x="108.7" y="201.7">TERMINAL 10</text>
<text x="143.4" y="201.7">Brass</text>
<text x="173.8" y="201.9">Silver</text>
<text x="17.5" y="205.3">MJ-3523-SMT</text>
<text x="43.7" y="206.9">COPYRIGHT 2012 BY CUI INC.</text>
<text x="111.2" y="205.7">HOUSING</text>
<text x="143.6" y="205.7">PA6T</text>
<text x="199.3" y="205.5">ZRJ</text>
</g>
<g font-size="2.1" fill="#231f20">
<text x="192.8" y="187.2">TITLE:</text>
<text x="259.3" y="187.2">REV:</text>
<text x="192.8" y="194.4">PART NO.</text>
<text x="239.8" y="194.4">UNITS:</text>
<text x="192.8" y="202.6">DRAWN BY:</text>
<text x="225.8" y="202">APPROVED BY:</text>
<text x="258.9" y="202">SCALE:</text>
</g>
<text font-size="1.7" fill="#231f20" x="9.9" y="201.6">PC FILE NAME:</text>
</svg>
